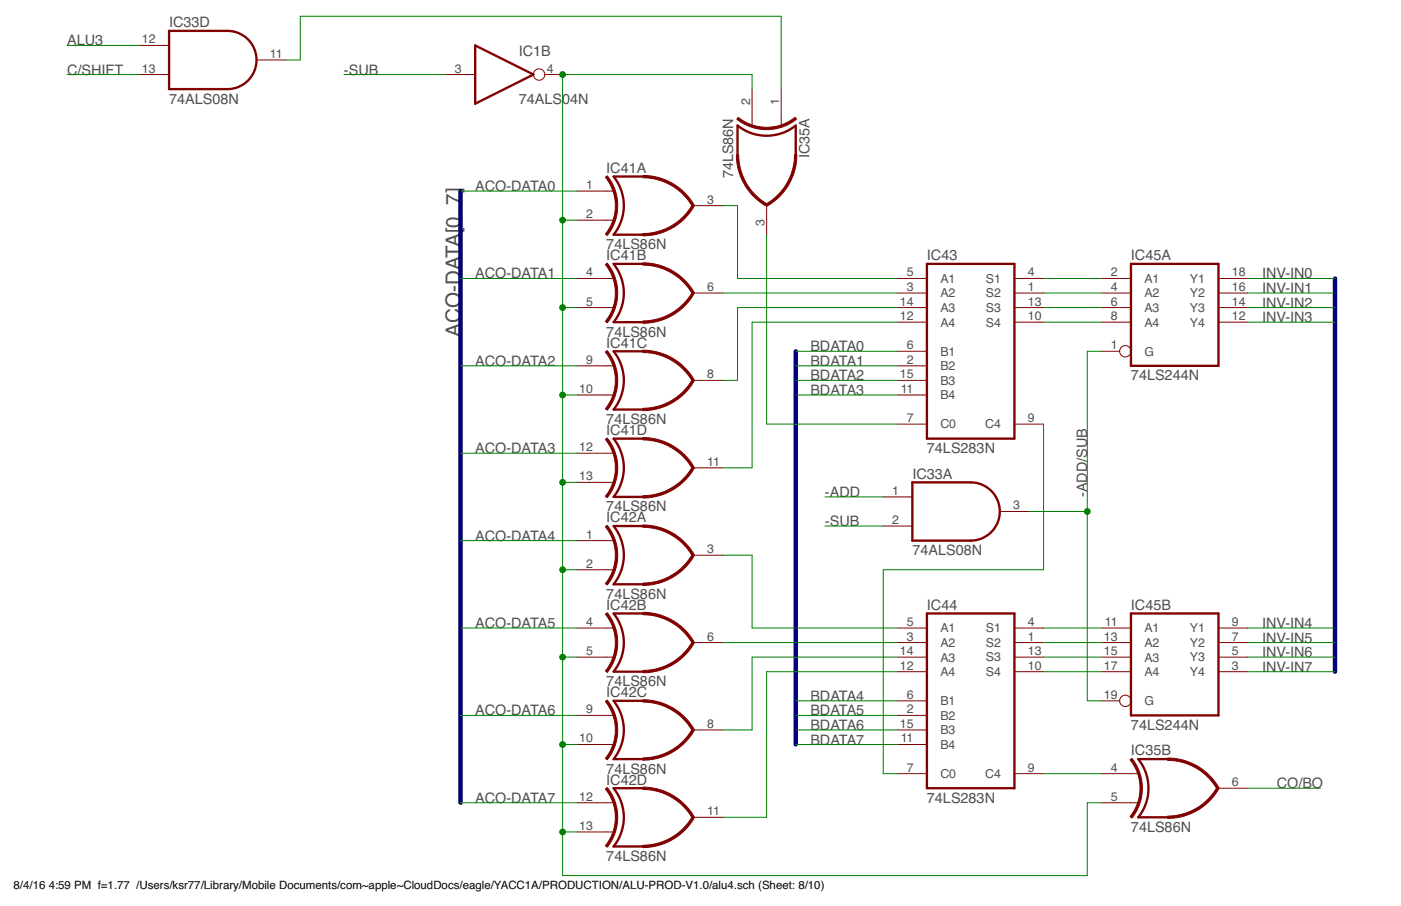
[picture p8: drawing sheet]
<svg xmlns="http://www.w3.org/2000/svg" width="432mm" height="279mm" viewBox="0 0 432 279" stroke-linecap="round" stroke-linejoin="round" font-family="sans-serif">
<g fill="none" stroke="#800000" stroke-width=".72">
<path d="M52.1 9.5h18a9 9 0 0 1 9 9 9 9 0 0 1-9 9h-18zM146.5 14l17.9 9-17.9 9zM198.1 54.4h-9a14.3 14.3 0 0 1 0 18h9M227.3 47.7v-9a14.3 14.3 0 0 0 18 0v9M198.1 81.4h-9a14.4 14.4 0 0 1 0 18h9M285.7 81.4h27v53.9h-27zM348.6 81.4h26.9v31.4h-26.9zM198.1 108.3h-9a14.4 14.4 0 0 1 0 18h9M198.1 135.3h-9a14.4 14.4 0 0 1 0 17.9h9M281.2 148.8h18a9 9 0 0 1 9 8.9 9 9 0 0 1-9 9h-18zM198.1 162.2h-9a14.4 14.4 0 0 1 0 18h9M198.1 189.2h-9a14.3 14.3 0 0 1 0 17.9h9"/>
<path d="M285.7 189.2h27v53.9h-27zM348.6 189.2h26.9v31.4h-26.9zM198.1 216.1h-9a14.4 14.4 0 0 1 0 18h9M359.8 234.1h-9a14.3 14.3 0 0 1 0 18h9M198.1 243.1h-9a14.4 14.4 0 0 1 0 17.9h9"/>
</g>
<g fill="none" stroke="#800000" stroke-width=".31">
<path d="M43.1 14h9M79.1 18.5h9M43.1 23h9M137.5 23h9M167.9 23h5.5M231.8 27.5v11.2M240.8 27.5v11.2M177.9 58.9h11.2M177.9 67.9h11.2M213.8 63.4h9M236.3 63.4v9M177.9 85.9h11.2"/>
<path d="M177.9 94.8h11.2M213.8 90.4h9M276.7 85.9h9M276.7 90.4h9M276.7 94.8h9M276.7 99.4h9M312.7 85.9h8.9M312.7 90.4h8.9M312.7 94.8h8.9M312.7 99.4h8.9M339.6 85.9h9M339.6 90.4h9"/>
<path d="M339.6 94.8h9M339.6 99.4h9M375.5 85.9h9M375.5 90.4h9M375.5 94.8h9M375.5 99.4h9M177.9 112.8h11.2M213.8 117.3h9M276.7 108.3h9M276.7 112.8h9M276.7 117.3h9M339.6 108.3h5.5"/>
<path d="M177.9 121.8h11.2M177.9 139.8h11.2M276.7 121.8h9M276.7 130.8h9M312.7 130.8h8.9M177.9 148.8h11.2M213.8 144.3h9M272.2 153.2h9M308.1 157.7h9M177.9 166.7h11.2M177.9 175.7h11.2M213.8 171.2h9"/>
<path d="M272.2 162.2h9M177.9 193.7h11.2M213.8 198.2h9M276.7 193.7h9M276.7 198.2h9M312.7 193.7h8.9M312.7 198.2h8.9M339.6 193.7h9M339.6 198.2h9M375.5 193.7h9M375.5 198.2h9M177.9 202.6h11.2"/>
<path d="M276.7 216.1h9M276.7 202.6h9M276.7 207.1h9M312.7 202.6h8.9M312.7 207.1h8.9M339.6 216.1h5.5M339.6 202.6h9M339.6 207.1h9M375.5 202.6h9M375.5 207.1h9M177.9 220.6h11.2M177.9 229.6h11.2"/>
<path d="M213.8 225.1h9M276.7 220.6h9M276.7 229.6h9M276.7 225.1h9M276.7 238.6h9M312.7 238.6h8.9M339.6 238.6h11.2M177.9 247.6h11.2M177.9 256.6h11.2M213.8 252.1h9M339.6 247.6h11.2M375.5 243.1h9"/>
<circle cx="166.2" cy="23" r="1.76"/>
<circle cx="346.8" cy="108.3" r="1.76"/>
<circle cx="346.8" cy="216.1" r="1.76"/>
</g>
<g fill="#800000" stroke="#800000" stroke-width=".31">
<path d="M198.1 72a17.5 17.5 0 0 0 15.3-8.9l.6 .4a18.1 18.1 0 0 1-15.9 9.2z" fill-rule="evenodd"/>
<path d="M198.1 54.1a18.2 18.2 0 0 1 15.9 9.2l-.6 .4a17.6 17.6 0 0 0-15.3-8.9z" fill-rule="evenodd"/>
<path d="M186.6 54.7l.6-.5a14.7 14.7 0 0 1 0 18.4l-.6-.4a14 14 0 0 0 0-17.5z" fill-rule="evenodd"/>
<path d="M198.1 99a17.6 17.6 0 0 0 15.3-8.9l.6 .3a18.2 18.2 0 0 1-15.9 9.3z" fill-rule="evenodd"/>
<path d="M198.1 81a18.2 18.2 0 0 1 15.9 9.3l-.6 .3a17.6 17.6 0 0 0-15.3-8.8z" fill-rule="evenodd"/>
<path d="M186.6 81.6l.6-.4a14.7 14.7 0 0 1 0 18.4l-.6-.5a14 14 0 0 0 0-17.5z" fill-rule="evenodd"/>
<path d="M198.1 125.9a17.6 17.6 0 0 0 15.3-8.8l.6 .3a18.2 18.2 0 0 1-15.9 9.2z" fill-rule="evenodd"/>
<path d="M198.1 108a18.2 18.2 0 0 1 15.9 9.2l-.6 .4a17.6 17.6 0 0 0-15.3-8.9z" fill-rule="evenodd"/>
<path d="M186.6 108.6l.6-.5a14.7 14.7 0 0 1 0 18.4l-.6-.4a14 14 0 0 0 0-17.5z" fill-rule="evenodd"/>
<path d="M198.1 152.9a17.6 17.6 0 0 0 15.3-8.9l.6 .4a18.2 18.2 0 0 1-15.9 9.2z" fill-rule="evenodd"/>
<path d="M198.1 134.9a18.2 18.2 0 0 1 15.9 9.3l-.6 .3a17.6 17.6 0 0 0-15.3-8.8z" fill-rule="evenodd"/>
<path d="M186.6 135.5l.6-.4a14.7 14.7 0 0 1 0 18.4l-.6-.5a14 14 0 0 0 0-17.5z" fill-rule="evenodd"/>
<path d="M198.1 179.8a17.6 17.6 0 0 0 15.3-8.9l.6 .4a18.2 18.2 0 0 1-15.9 9.2z" fill-rule="evenodd"/>
<path d="M198.1 161.9a18.3 18.3 0 0 1 15.9 9.2l-.6 .4a17.6 17.6 0 0 0-15.3-8.9z" fill-rule="evenodd"/>
<path d="M186.6 162.5l.6-.5a14.7 14.7 0 0 1 0 18.4l-.6-.4a14 14 0 0 0 0-17.5z" fill-rule="evenodd"/>
<path d="M198.1 206.8a17.5 17.5 0 0 0 15.3-8.9l.6 .3a18.1 18.1 0 0 1-15.9 9.3z" fill-rule="evenodd"/>
<path d="M198.1 188.8a18.2 18.2 0 0 1 15.9 9.3l-.6 .3a17.5 17.5 0 0 0-15.3-8.8z" fill-rule="evenodd"/>
<path d="M186.6 189.4l.6-.4a14.7 14.7 0 0 1 0 18.4l-.6-.5a14 14 0 0 0 0-17.5z" fill-rule="evenodd"/>
<path d="M198.1 233.7a17.6 17.6 0 0 0 15.3-8.8l.6 .3a18.2 18.2 0 0 1-15.9 9.2z" fill-rule="evenodd"/>
<path d="M198.1 215.8a18.2 18.2 0 0 1 15.9 9.2l-.6 .4a17.6 17.6 0 0 0-15.3-8.9z" fill-rule="evenodd"/>
<path d="M186.6 216.3l.6-.4a14.7 14.7 0 0 1 0 18.4l-.6-.4a14 14 0 0 0 0-17.6z" fill-rule="evenodd"/>
<path d="M198.1 260.7a17.6 17.6 0 0 0 15.3-8.9l.6 .4a18.2 18.2 0 0 1-15.9 9.2z" fill-rule="evenodd"/>
<path d="M198.1 242.7a18.2 18.2 0 0 1 15.9 9.3l-.6 .3a17.6 17.6 0 0 0-15.3-8.8z" fill-rule="evenodd"/>
<path d="M186.6 243.3l.6-.5a14.7 14.7 0 0 1 0 18.5l-.6-.5a14 14 0 0 0 0-17.5z" fill-rule="evenodd"/>
<path d="M227 47.8l.7-.1a17.6 17.6 0 0 0 8.9 15.3l-.4 .6a18.1 18.1 0 0 1-9.2-15.8z" fill-rule="evenodd"/>
<path d="M244.9 47.7l.7 .1a18.2 18.2 0 0 1-9.2 15.8l-.4-.6a17.6 17.6 0 0 0 8.9-15.3z" fill-rule="evenodd"/>
<path d="M227.5 36.2a14 14 0 0 0 17.5 0l.5 .5a14.7 14.7 0 0 1-18.4 0z" fill-rule="evenodd"/>
<path d="M359.9 251.7a17.5 17.5 0 0 0 15.2-8.9l.6 .4a18.1 18.1 0 0 1-15.8 9.2z" fill-rule="evenodd"/>
<path d="M359.9 233.8a18.2 18.2 0 0 1 15.8 9.2l-.6 .4a17.5 17.5 0 0 0-15.2-8.9z" fill-rule="evenodd"/>
<path d="M348.3 234.3l.6-.4a14.7 14.7 0 0 1 0 18.4l-.6-.5a14 14 0 0 0 0-17.5z" fill-rule="evenodd"/>
</g>
<path d="M141.9 58.9v188.7M411.5 85.9v121.2M245.3 108.3v121.3" fill="none" stroke="#000080" stroke-width="1.4"/>
<g fill="none" stroke="#008000" stroke-width=".31">
<path d="M20.7 14h22.4M88.1 18.5h4.4v-13.5h148.3v22.5M20.7 23h22.4M106 23h31.5M231.8 27.5v-4.5h-58.4v247h161.7v-22.4h4.5M141.9 58.9h36M173.4 67.9h4.5M222.8 63.4h4.5v22.5h49.4M236.3 72.4v58.4h40.4M141.9 85.9h36M173.4 94.8h4.5M222.8 90.4h53.9"/>
<path d="M276.7 94.8h-49.4v22.5h-4.5M276.7 99.4h-44.9v44.9h-9M321.6 85.9h18M321.6 90.4h18M321.6 94.8h18M321.6 99.4h18M384.5 85.9h27M384.5 90.4h27M384.5 94.8h27M384.5 99.4h27M141.9 112.8h36M245.3 108.3h31.4"/>
<path d="M245.3 112.8h31.4M245.3 117.3h31.4M339.6 108.3h-4.5v107.8h4.5M141.9 139.8h36M173.4 121.8h4.5M245.3 121.8h31.4M321.6 130.8v44.9h-49.4v62.9h4.5M173.4 148.8h4.5M254.3 153.2h17.9M317.1 157.7h18M141.9 166.7h36M173.4 175.7h4.5"/>
<path d="M222.8 171.2h9v22.5h44.9M254.3 162.2h17.9M141.9 193.7h36M222.8 198.2h53.9M321.6 193.7h18M321.6 198.2h18M384.5 193.7h27M384.5 198.2h27M173.4 202.6h4.5M245.3 216.1h31.4M276.7 202.6h-44.9v22.5h-9M276.7 207.1h-40.4v45h-13.5"/>
<path d="M321.6 202.6h18M321.6 207.1h18M384.5 202.6h27M384.5 207.1h27M141.9 220.6h36M173.4 229.6h4.5M245.3 220.6h31.4M245.3 225.1h31.4M245.3 229.6h31.4M321.6 238.6h18M141.9 247.6h36M173.4 256.6h4.5"/>
<path d="M384.5 243.1h22.5"/>
</g>
<g fill="#008000" stroke="#008000" stroke-width=".31">
<circle cx="335.1" cy="157.7" r=".89"/>
<circle cx="173.4" cy="67.9" r=".89"/>
<circle cx="173.4" cy="94.8" r=".89"/>
<circle cx="173.4" cy="121.8" r=".89"/>
<circle cx="173.4" cy="148.8" r=".89"/>
<circle cx="173.4" cy="175.7" r=".89"/>
<circle cx="173.4" cy="202.6" r=".89"/>
<circle cx="173.4" cy="229.6" r=".89"/>
<circle cx="173.4" cy="256.6" r=".89"/>
<circle cx="173.4" cy="23" r=".89"/>
</g>
<text font-size="6.3" fill="#505050" x="142" y="103.8" transform="rotate(-90 142 103.8)">ACO-DATA[0..7]</text>
<g font-size="4.4" fill="#505050">
<text x="52.1" y="8.4">IC33D</text>
<text x="20.7" y="14">ALU3</text>
<text x="159.9" y="17.4">IC1B</text>
<text x="20.7" y="23">C/SHIFT</text>
<text x="106" y="23">-SUB</text>
<text x="52.1" y="32">74ALS08N</text>
<text x="159.9" y="32">74ALS04N</text>
<text x="186.9" y="53.3">IC41A</text>
<text x="249.5" y="48.8" transform="rotate(-90 249.5 48.8)">IC35A</text>
<text x="146.4" y="58.9">ACO-DATA0</text>
<text x="226" y="55" transform="rotate(-90 226 55)">74LS86N</text>
<text x="186.9" y="76.9">74LS86N</text>
<text x="186.9" y="80.3">IC41B</text>
<text x="285.7" y="80.3">IC43</text>
<text x="348.6" y="80.3">IC45A</text>
<text x="146.4" y="85.9">ACO-DATA1</text>
<text x="389" y="85.9">INV-IN0</text>
<text x="389" y="90.4">INV-IN1</text>
<text x="389" y="94.9">INV-IN2</text>
<text x="389" y="99.3">INV-IN3</text>
<text x="186.9" y="103.8">74LS86N</text>
<text x="186.9" y="107.2">IC41C</text>
<text x="146.4" y="112.8">ACO-DATA2</text>
<text x="249.8" y="108.3">BDATA0</text>
<text x="249.8" y="112.8">BDATA1</text>
<text x="249.8" y="117.3">BDATA2</text>
<text x="348.6" y="117.3">74LS244N</text>
<text x="249.8" y="121.8">BDATA3</text>
<text x="186.9" y="130.8">74LS86N</text>
<text x="186.9" y="134.2">IC41D</text>
<text x="146.4" y="139.8">ACO-DATA3</text>
<text x="285.7" y="139.8">74LS283N</text>
<text x="281.2" y="147.6">IC33A</text>
<text x="254.2" y="153.2">-ADD</text>
<text x="335.1" y="153.2" transform="rotate(-90 335.1 153.2)">-ADD/SUB</text>
<text x="186.9" y="157.7">74LS86N</text>
<text x="186.9" y="161.1">IC42A</text>
<text x="146.4" y="166.7">ACO-DATA4</text>
<text x="254.2" y="162.2">-SUB</text>
<text x="281.2" y="171.2">74ALS08N</text>
<text x="186.9" y="184.7">74LS86N</text>
<text x="186.9" y="188.1">IC42B</text>
<text x="285.7" y="188.1">IC44</text>
<text x="348.6" y="188.1">IC45B</text>
<text x="146.4" y="193.7">ACO-DATA5</text>
<text x="389" y="193.7">INV-IN4</text>
<text x="389" y="198.2">INV-IN5</text>
<text x="389" y="202.7">INV-IN6</text>
<text x="389" y="207.1">INV-IN7</text>
<text x="186.9" y="211.6">74LS86N</text>
<text x="186.9" y="215">IC42C</text>
<text x="146.4" y="220.6">ACO-DATA6</text>
<text x="249.8" y="216.1">BDATA4</text>
<text x="249.8" y="220.6">BDATA5</text>
<text x="249.8" y="225.1">BDATA6</text>
<text x="348.6" y="225.1">74LS244N</text>
<text x="249.8" y="229.6">BDATA7</text>
<text x="348.6" y="233">IC35B</text>
<text x="186.9" y="238.6">74LS86N</text>
<text x="186.9" y="242">IC42D</text>
<text x="393.5" y="243.1">CO/BO</text>
<text x="146.4" y="247.6">ACO-DATA7</text>
<text x="285.7" y="247.6">74LS283N</text>
<text x="348.6" y="256.6">74LS86N</text>
<text x="186.9" y="265.5">74LS86N</text>
</g>
<g font-size="3.8" fill="#505050">
<text x="43.7" y="13.4">12</text>
<text x="83.2" y="17.9">11</text>
<text x="43.7" y="22.4">13</text>
<text x="140.2" y="22.4">3</text>
<text x="168.5" y="22.4">4</text>
<text x="231.2" y="32.3" transform="rotate(-90 231.2 32.3)">2</text>
<text x="240.1" y="32.3" transform="rotate(-90 240.1 32.3)">1</text>
<text x="180.6" y="58.3">1</text>
<text x="218" y="62.8">3</text>
<text x="180.6" y="67.3">2</text>
<text x="235.7" y="69.7" transform="rotate(-90 235.7 69.7)">3</text>
<text x="180.6" y="85.2">4</text>
<text x="218" y="89.7">6</text>
<text x="279.4" y="89.7">3</text>
<text x="279.4" y="85.2">5</text>
<text x="289.8" y="87.2">A1</text>
<text x="303.9" y="87.2">S1</text>
<text x="316.8" y="89.7">1</text>
<text x="316.8" y="85.2">4</text>
<text x="342.3" y="85.2">2</text>
<text x="342.3" y="89.7">4</text>
<text x="352.7" y="87.2">A1</text>
<text x="366.7" y="87.2">Y1</text>
<text x="379.7" y="89.7">16</text>
<text x="379.7" y="85.2">18</text>
<text x="180.6" y="94.2">5</text>
<text x="277.3" y="94.2">14</text>
<text x="289.8" y="91.7">A2</text>
<text x="303.9" y="91.7">S2</text>
<text x="316.8" y="94.2">13</text>
<text x="342.3" y="94.2">6</text>
<text x="352.7" y="91.7">A2</text>
<text x="366.7" y="91.7">Y2</text>
<text x="379.7" y="94.2">14</text>
<text x="277.3" y="98.7">12</text>
<text x="289.8" y="100.7">A4</text>
<text x="289.8" y="96.2">A3</text>
<text x="303.9" y="100.7">S4</text>
<text x="303.9" y="96.2">S3</text>
<text x="316.8" y="98.7">10</text>
<text x="342.3" y="98.7">8</text>
<text x="352.7" y="96.2">A3</text>
<text x="352.7" y="100.7">A4</text>
<text x="366.7" y="100.7">Y4</text>
<text x="366.7" y="96.2">Y3</text>
<text x="379.7" y="98.7">12</text>
<text x="279.4" y="107.7">6</text>
<text x="342.3" y="107.7">1</text>
<text x="180.6" y="112.2">9</text>
<text x="279.4" y="112.2">2</text>
<text x="289.8" y="109.7">B1</text>
<text x="352.7" y="109.7">G</text>
<text x="218" y="116.7">8</text>
<text x="277.3" y="116.7">15</text>
<text x="289.8" y="114.2">B2</text>
<text x="289.8" y="118.7">B3</text>
<text x="178.5" y="121.2">10</text>
<text x="277.6" y="121.2">11</text>
<text x="289.8" y="123.2">B4</text>
<text x="279.4" y="130.2">7</text>
<text x="316.8" y="130.2">9</text>
<text x="289.8" y="132.1">C0</text>
<text x="303.6" y="132.1">C4</text>
<text x="178.5" y="139.1">12</text>
<text x="218" y="143.6">11</text>
<text x="178.5" y="148.1">13</text>
<text x="275" y="152.6">1</text>
<text x="275" y="161.6">2</text>
<text x="312.3" y="157.1">3</text>
<text x="180.6" y="166.1">1</text>
<text x="218" y="170.6">3</text>
<text x="180.6" y="175.1">2</text>
<text x="180.6" y="193">4</text>
<text x="218" y="197.5">6</text>
<text x="279.4" y="197.5">3</text>
<text x="279.4" y="193">5</text>
<text x="289.8" y="195">A1</text>
<text x="303.9" y="195">S1</text>
<text x="316.8" y="197.5">1</text>
<text x="316.8" y="193">4</text>
<text x="340.2" y="197.5">13</text>
<text x="340.5" y="193">11</text>
<text x="352.7" y="195">A1</text>
<text x="366.7" y="195">Y1</text>
<text x="379.7" y="197.5">7</text>
<text x="379.7" y="193">9</text>
<text x="180.6" y="202">5</text>
<text x="277.3" y="202">14</text>
<text x="289.8" y="199.5">A2</text>
<text x="303.9" y="199.5">S2</text>
<text x="303.9" y="204">S3</text>
<text x="316.8" y="202">13</text>
<text x="340.2" y="202">15</text>
<text x="352.7" y="199.5">A2</text>
<text x="366.7" y="204">Y3</text>
<text x="366.7" y="199.5">Y2</text>
<text x="379.7" y="202">5</text>
<text x="277.3" y="206.5">12</text>
<text x="289.8" y="208.5">A4</text>
<text x="289.8" y="204">A3</text>
<text x="303.9" y="208.5">S4</text>
<text x="316.8" y="206.5">10</text>
<text x="340.2" y="206.5">17</text>
<text x="352.7" y="204">A3</text>
<text x="352.7" y="208.5">A4</text>
<text x="366.7" y="208.5">Y4</text>
<text x="379.7" y="206.5">3</text>
<text x="279.4" y="215.5">6</text>
<text x="340.2" y="215.5">19</text>
<text x="180.6" y="220">9</text>
<text x="279.4" y="220">2</text>
<text x="289.8" y="222">B2</text>
<text x="289.8" y="217.5">B1</text>
<text x="352.7" y="217.5">G</text>
<text x="218" y="224.5">8</text>
<text x="277.3" y="224.5">15</text>
<text x="289.8" y="226.5">B3</text>
<text x="178.5" y="229">10</text>
<text x="277.6" y="229">11</text>
<text x="289.8" y="231">B4</text>
<text x="279.4" y="238">7</text>
<text x="289.8" y="239.9">C0</text>
<text x="303.6" y="239.9">C4</text>
<text x="316.8" y="238">9</text>
<text x="342.3" y="238">4</text>
<text x="379.7" y="242.4">6</text>
<text x="178.5" y="246.9">12</text>
<text x="218" y="251.4">11</text>
<text x="342.3" y="246.9">5</text>
<text x="178.5" y="255.9">13</text>
</g>
<g font-size="3.5">
<text x="4.2" y="274.2">8/4/16</text>
<text x="15" y="274.2">4:59 PM f=1.77 /Users/ksr77/Library/Mobile Documents/com~apple~CloudDocs/eagle/YACC1A/PRODUCTION/ALU-PROD-V1.0/alu4.sch (Sheet: 8/10)</text>
</g>
</svg>
